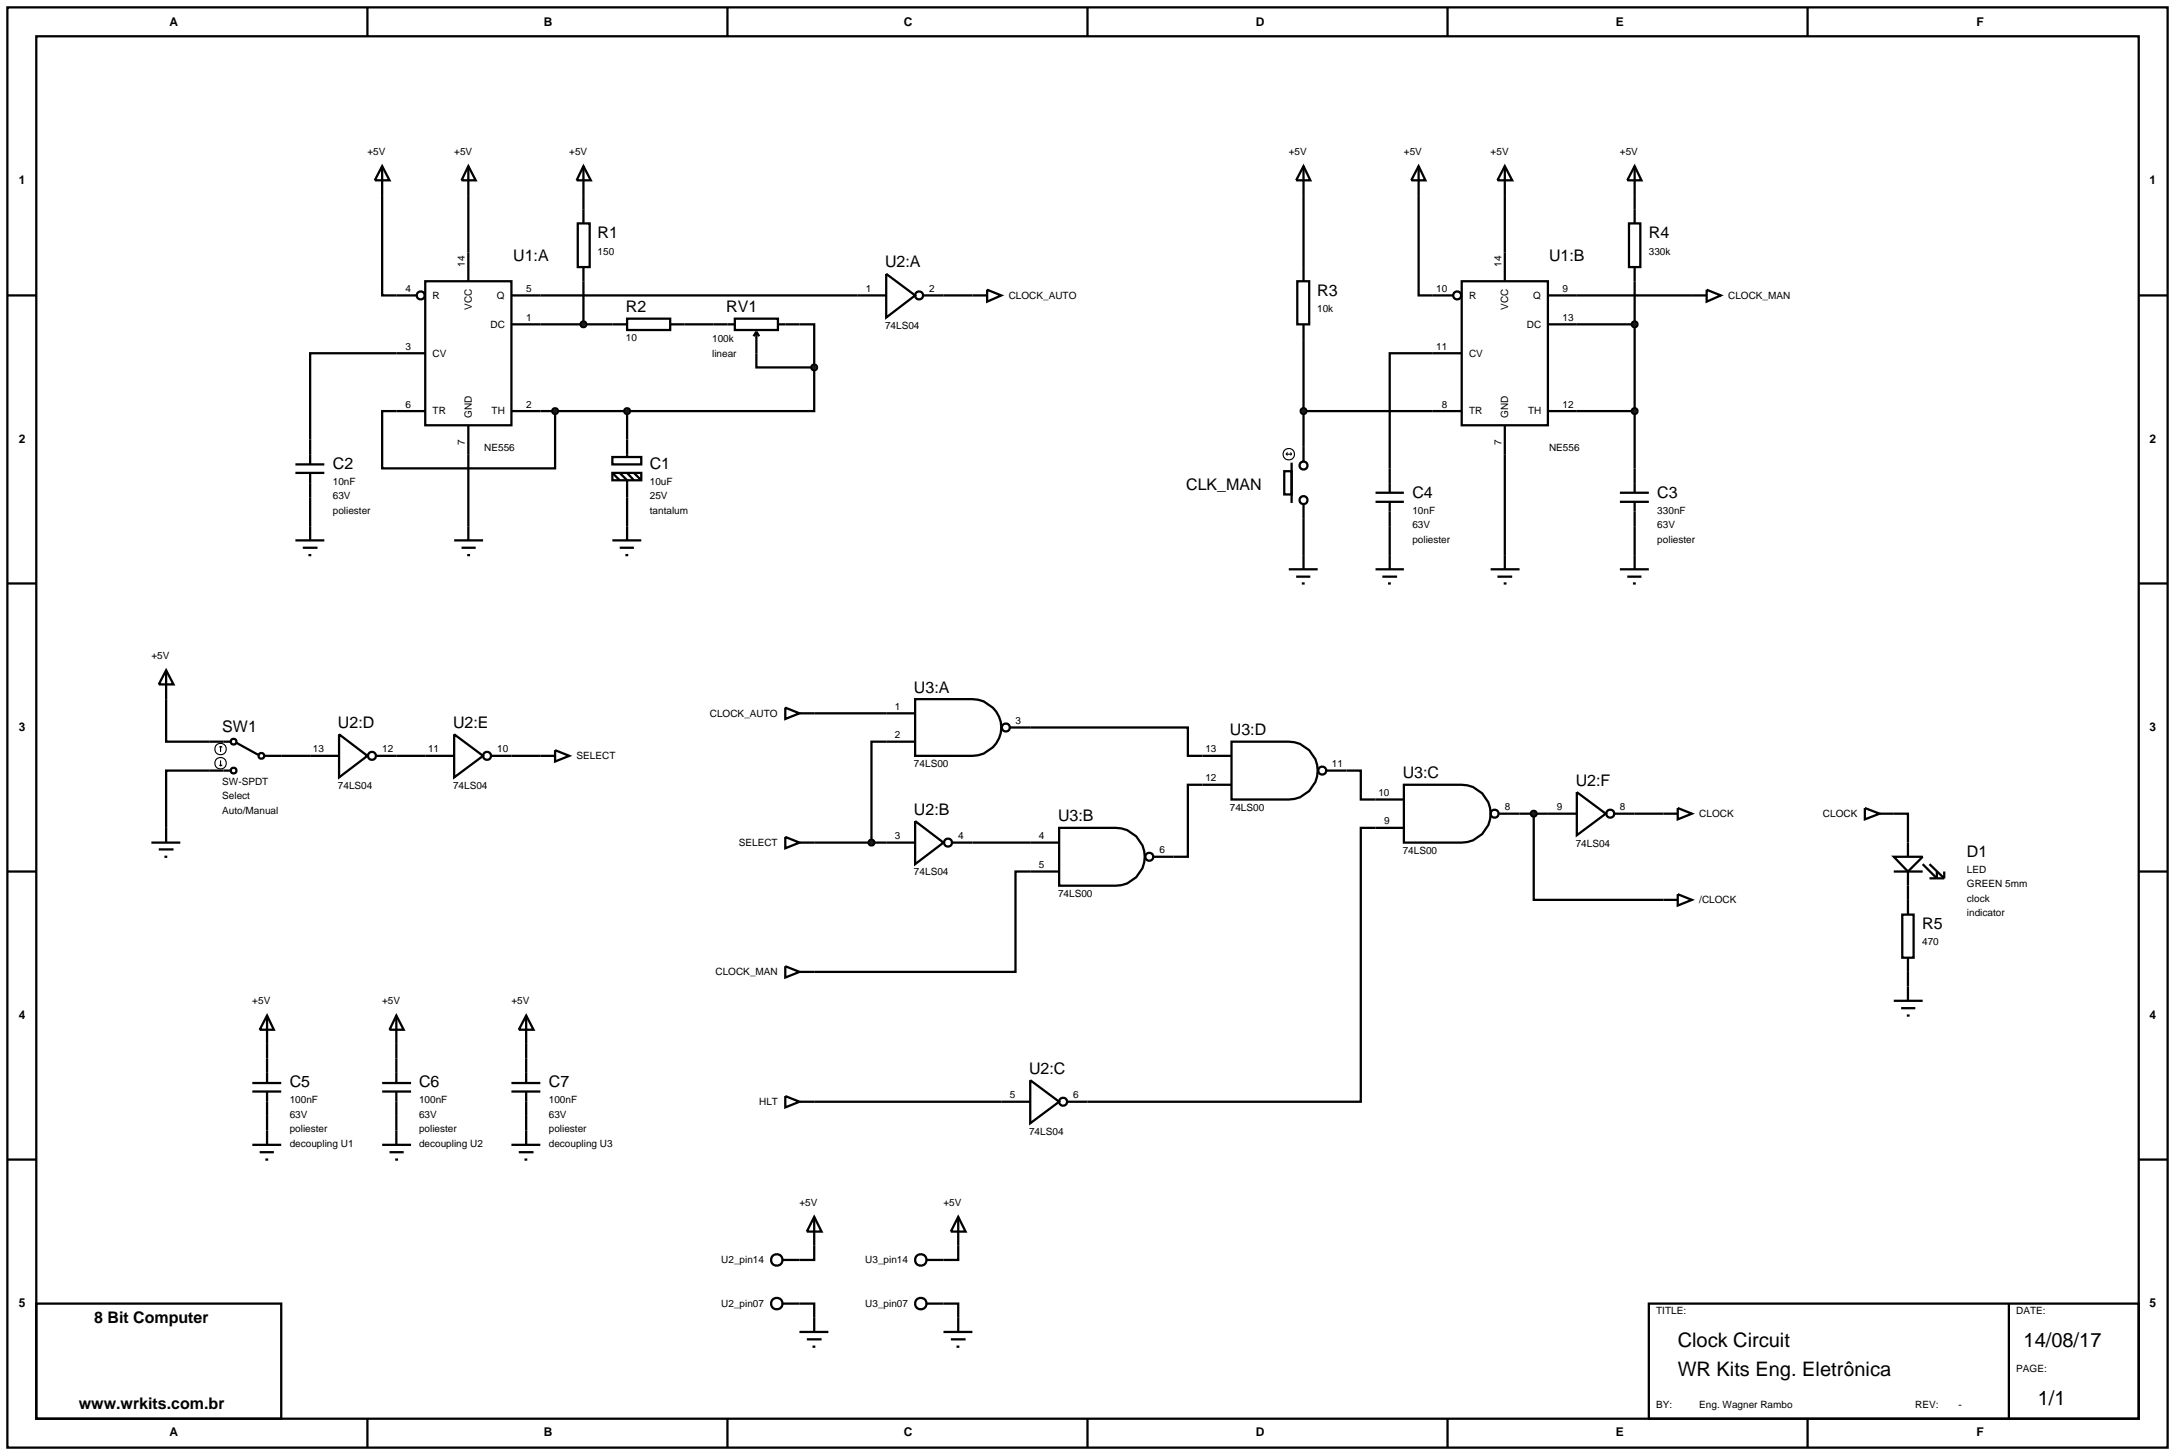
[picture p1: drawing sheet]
<svg xmlns="http://www.w3.org/2000/svg" width="384mm" height="257mm" viewBox="0 0 384 257" stroke-linecap="round" stroke-linejoin="round" font-family="sans-serif">
<g fill="none" stroke="#000" stroke-width=".4">
<path d="M1.3 1.3h381v254h-381zM6.4 6.4h370.8v243.8h-370.8zM64.8 1.3v5.1M128.3 1.3v5.1M191.8 1.3v5.1M255.3 1.3v5.1M318.8 1.3v5.1M67.4 29.3v22.8h6.1M67.4 29.3l1.3 2.5h-2.6zM82.6 29.3l1.3 2.5h-2.5zM82.6 29.3v20.3M101.9 39.4h2.1v7.7h-2.1z"/>
<path d="M102.9 29.3l1.3 2.5h-2.5zM102.9 29.3v10.1M229.9 34.4v12.7M250.2 29.3v22.8h6.1M250.2 29.3l1.2 2.5h-2.5zM265.4 29.3l1.3 2.5h-2.6zM265.4 29.3v20.3M288.3 34.4v2.5M1.3 52.1h5.1M75 49.6h15.2v25.4h-15.2zM90.2 52.1h61M90.2 57.2h20.4"/>
<path d="M102.9 47.1v10.1M110.6 56.2h7.6v2h-7.6zM118.2 57.2h11.4M129.6 56.2h7.6v2h-7.6zM133.4 58.5v6.3h10.2M133.4 58.5l-.5 .8M133.4 58.5l.5 .8M137.2 57.2h6.4v7.6M166.4 52.1h5.1M229.9 59.8v19M257.8 49.6h15.2v25.4h-15.2zM273 52.1h25.4"/>
<path d="M273 57.2h15.3M288.3 49.6v33M377.2 52.1h5.1M75 72.5h-7.6v10.1h30.5v-10.1M75 62.3h-20.3v15.2M82.6 75v20.3M90.2 72.5h20.4M110.6 72.5v5M143.6 64.8v7.7h-33M229.9 72.5h27.9M257.8 62.3h-12.7v20.3M265.4 75v25.4"/>
<path d="M273 72.5h15.3M54.7 87.7v5.1M80.1 95.3h5.1M81.4 96.6h2.5M82.4 97.9h.5M110.6 87.7v5.1M229.9 91.5v6.4M245.1 92.8v5.1M288.3 92.8v5.1M1.3 102.9h5.1M262.9 100.4h5.1M264.1 101.7h2.6"/>
<path d="M265.2 102.9h.5M377.2 102.9h5.1M29.3 123.3v7.5h7.6M36.9 135.9h-7.6v10.1M49.6 133.3h5.1M69.9 133.3h5.1M90.2 133.3h5.1M143.6 125.8h17.8M161.4 130.8h-7.7v17.8M161.4 123.3h10.1a5 5 0 0 1 5.1 5 5 5 0 0 1-5.1 5h-10.1zM178.1 128.3h31.4v5h7.7M217.2 138.4h-7.7v12.7h-2.5"/>
<path d="M217.2 130.8h10.1a5.1 5.1 0 0 1 5.1 5.1 5.1 5.1 0 0 1-5.1 5.1h-10.1zM233.9 135.9h6.1v5.1h2.6M1.3 153.7h5.1M143.6 148.6h12.7M171.5 148.6h10.2M181.7 153.7h-2.6v17.7h-35.5M242.6 146h-2.6v48.3h-48.2M268 143.5h5M270.5 143.5v15.2h22.9M288.3 143.5h5.1M334 143.5h2.5v5.1M336.5 156.2v2.5"/>
<path d="M377.2 153.7h5.1M336.5 171.4v2.6M47.1 184.1v2.6M47.1 196.8v2.6M69.9 184.1v2.6M69.9 196.8v2.6M92.8 184.1v2.6M92.8 196.8v2.6M143.6 194.3h33M1.3 204.5h5.1M143.6 219.7v2.5h-2.6M169 219.7v2.5h-2.6"/>
<path d="M377.2 204.5h5.1M6.4 229.9h43.2v20.3h-43.2zM141 229.9h2.6v2.5M166.4 229.9h2.6v2.5M290.8 229.9h86.4v20.3h-86.4zM354.3 229.9v20.3M64.8 250.2v5.1M128.3 250.2v5.1M191.8 250.2v5.1M255.3 250.2v5.1M318.8 250.2v5.1"/>
<circle cx="74.2" cy="52.1" r=".7"/>
<circle cx="257" cy="52.1" r=".7"/>
<circle cx="177.4" cy="128.3" r=".7"/>
<circle cx="233.2" cy="135.9" r=".7"/>
</g>
<g fill="#004000" stroke="#000" stroke-width=".4">
<path d="M102.6 56.8l.3-.1-.5 .5zM102.9 56.7l.4 .2 .1 .3zM103.4 57.2l-.2 .4-.3 .1zM102.4 57.2l.5 .5-.3-.1z"/>
<path d="M143.3 64.4l.3-.1-.5 .5zM143.6 64.3l.3 .1 .2 .4zM144.1 64.8l-.2 .4-.3 .1zM143.1 64.8l.5 .5-.3-.1z"/>
<path d="M97.6 72.1l.3-.1-.5 .5zM97.9 72l.4 .2 .1 .3zM98.4 72.5l-.2 .4-.3 .1zM97.4 72.5l.5 .5-.3-.1z"/>
</g>
<g fill="#004000">
<path d="M102.9 56.7l.5 .5-.5 .5-.5-.5z"/>
<path d="M143.1 64.8l.5-.5 .5 .5-.5 .5z"/>
<path d="M97.9 72l.5 .5-.5 .5-.5-.5z"/>
</g>
<g fill="none" stroke="#000" stroke-width=".4">
<path d="M54.7 77.5v4.4M110.6 77.5v3.1M52.1 95.3h5.1M52.1 81.9h5.1M52.1 83.4h5.1M53.4 96.6h2.6M54.4 97.9h.5M54.7 83.4v4.3M54.7 92.8v2.5M108 80.6h5.1v1.3h-5.1zM108 83.4h5.1v1.3h-5.1zM108 83.4l1.3 1.3"/>
<path d="M108 95.3h5.1M109.3 83.4l1.3 1.3v3M109.3 96.6h2.5M110.3 97.9h.5M110.6 92.8v2.5M110.6 83.4l1.2 1.3M111.8 83.4l1.3 1.3"/>
</g>
<path d="M110.3 72.1l.3-.1-.5 .5zM110.6 72l.4 .2 .1 .3zM111.1 72.5l-.2 .4-.3 .1zM110.1 72.5l.5 .5-.3-.1z" fill="#004000" stroke="#000" stroke-width=".4"/>
<path d="M110.6 72l.5 .5-.5 .5-.5-.5z" fill="#004000"/>
<g fill="none" stroke="#000" stroke-width=".4">
<path d="M229.9 29.3l1.2 2.5h-2.5zM229.9 29.3v5.1M151.2 52.1h5.1M156.3 48.3l5.1 3.8-5.1 3.9zM162.9 52.1h3.5M171.5 52.1h2.6M174.1 51.1l2.5 1-2.5 1.1zM228.8 49.6h2.1v7.6h-2.1zM229.9 47.1v2.5M229.9 57.2v2.6M229.9 78.8v2.6M226.5 83.1h1.3v4.1h-1.3z"/>
<path d="M227.8 81.6v7.1M229.9 89v2.5M138.5 124.8l2.5 1-2.5 1zM141 125.8h2.6M138.5 147.6l2.5 1-2.5 1zM141 148.6h2.6M138.5 170.4l2.5 1-2.5 1zM141 171.4h2.6"/>
<circle cx="162.1" cy="52.1" r=".7"/>
<circle cx="229.9" cy="82.1" r=".7"/>
<circle cx="229.9" cy="88.2" r=".7"/>
</g>
<g fill="none" stroke="#000" stroke-width=".2">
<path d="M227.1 79.8l-.3 .3M227.6 79.8l.2 .3M226.8 80.1h1M226.8 80.1l.3 .2M227.8 80.1l-.2 .2"/>
<circle cx="227.3" cy="80.1" r="1.01"/>
</g>
<path d="M229.6 72.1l.3-.1-.5 .5zM229.9 72l.4 .2 .1 .3zM229.9 73l.5-.5-.1 .3zM229.4 72.5l.5 .5-.4-.2z" fill="#004000" stroke="#000" stroke-width=".4"/>
<path d="M229.9 72l.5 .5-.5 .5-.5-.5z" fill="#004000"/>
<g fill="none" stroke="#000" stroke-width=".4">
<path d="M229.9 97.9v2.5M242.6 86.9h5M242.6 88.5h5M245.1 82.6v4.3M245.1 88.5v4.3M245.1 97.9v2.5M285.7 86.9h5.1M285.7 88.5h5.1M288.3 82.6v4.3M288.3 88.5v4.3M227.3 100.4h5.1M228.6 101.7h2.5"/>
<path d="M229.6 102.9h.5M242.6 100.4h5M243.8 101.7h2.6M244.8 102.9h.5"/>
</g>
<path d="M288 72.1l.3-.1-.5 .5zM288.3 72l.4 .2 .1 .3zM288.3 73l.5-.5-.2 .4zM287.8 72.5l.5 .5-.3-.1z" fill="#004000" stroke="#000" stroke-width=".4"/>
<path d="M288.3 72l.5 .5-.5 .5-.5-.5z" fill="#004000"/>
<path d="M287.3 39.4h2v7.7h-2zM288.3 29.3l1.2 2.5h-2.5zM288.3 29.3v5.1M288.3 36.9v2.5M288.3 47.1v2.5M288.3 97.9v2.5M285.7 100.4h5.1M287 101.7h2.5M288 102.9h.5" fill="none" stroke="#000" stroke-width=".4"/>
<path d="M288 56.8l.3-.1-.5 .5zM288.3 56.7l.4 .2 .1 .3zM288.3 57.7l.5-.5-.2 .4zM287.8 57.2l.5 .5-.4-.2z" fill="#004000" stroke="#000" stroke-width=".4"/>
<path d="M288.3 56.7l.5 .5-.5 .5-.5-.5z" fill="#004000"/>
<g fill="none" stroke="#000" stroke-width=".4">
<path d="M298.4 52.1h2.6M301 51.1l2.5 1-2.5 1.1zM29.3 118.2l1.3 2.5h-2.6zM29.3 118.2v5.1M36.9 135.9h3.8M36.9 130.8h3.8M41.7 131l3.8 2.1M46.6 133.3h3M54.7 133.3h5.1M59.8 129.5l5 3.8-5 3.8zM66.4 133.3h3.5M75 133.3h5.1"/>
<path d="M80.1 129.5l5.1 3.8-5.1 3.8zM86.7 133.3h3.5M95.3 133.3h2.6M97.9 132.3l2.5 1-2.5 1zM247.6 138.4h10.2a5.1 5.1 0 0 1 5.1 5.1 5.1 5.1 0 0 1-5.1 5.1h-10.2zM278.1 139.7l5.1 3.8-5.1 3.8zM26.7 148.6h5.1M28 149.8h2.6M29 151.1h.5M29.3 146v2.6M156.3 148.6h5.1M161.4 144.8l5 3.8-5 3.8z"/>
<path d="M168 148.6h3.5M181.7 148.6h5.1M181.7 153.7h5.1M186.8 146h10a5.1 5.1 0 0 1 5.1 5.1 5.1 5.1 0 0 1-5.1 5.1h-10zM203.4 151.1h3.6M242.6 141h5M242.6 146h5M264.4 143.5h3.6M273 143.5h5.1M284.7 143.5h3.6M138.5 193.3l2.5 1-2.5 1zM141 194.3h2.6"/>
<path d="M176.6 194.3h5.1M181.7 190.5l5.1 3.8-5.1 3.8zM188.3 194.3h3.5"/>
<circle cx="41.2" cy="135.9" r=".51"/>
<circle cx="41.2" cy="130.8" r=".51"/>
<circle cx="46.1" cy="133.3" r=".51"/>
<circle cx="65.6" cy="133.3" r=".7"/>
<circle cx="85.9" cy="133.3" r=".7"/>
<circle cx="167.2" cy="148.6" r=".7"/>
<circle cx="202.7" cy="151.1" r=".7"/>
<circle cx="263.6" cy="143.5" r=".7"/>
<circle cx="284" cy="143.5" r=".7"/>
<circle cx="187.5" cy="194.3" r=".7"/>
</g>
<g fill="none" stroke="#000" stroke-width=".2">
<path d="M38.7 134.9l.2 .2M38.9 131.6l.3 .2M38.9 131.6l-.2 .2M38.9 131.6v1M38.9 134.1v1M39.2 134.9l-.3 .2"/>
<circle cx="38.9" cy="132.1" r="1.01"/>
<circle cx="38.9" cy="134.6" r="1.01"/>
</g>
<path d="M153.3 148.3l.4-.2-.5 .5zM153.7 148.1l.4 .2 .1 .3zM154.2 148.6l-.1 .3-.4 .2zM153.2 148.6l.5 .5-.4-.2z" fill="#004000" stroke="#000" stroke-width=".4"/>
<path d="M153.2 148.6l.5-.5 .5 .5-.5 .5z" fill="#004000"/>
<path d="M293.4 143.5h2.5M293.4 158.7h2.5M295.9 142.5l2.5 1-2.5 1zM295.9 157.7l2.5 1-2.5 1z" fill="none" stroke="#000" stroke-width=".4"/>
<path d="M270.2 143.1l.3-.1-.5 .5zM270.5 143l.4 .2 .1 .3zM270.5 144l.5-.5-.1 .3zM270 143.5l.5 .5-.3-.1z" fill="#004000" stroke="#000" stroke-width=".4"/>
<path d="M270.5 143l.5 .5-.5 .5-.5-.5z" fill="#004000"/>
<g fill="none" stroke="#000" stroke-width=".4">
<path d="M328.9 142.5l2.6 1-2.6 1zM331.5 143.5h2.5M334 151.1h5.1l-2.6 2.6zM334 153.7h5.1M336.5 148.6v2.5M336.5 153.7v2.5M336.5 158.7v2.6M339.1 152.4l2.5 2.5v-1.2M340.3 152.4l2.6 2.5M340.3 154.9h2.6M342.9 153.7v1.2M47.1 179.1l1.2 2.5h-2.5z"/>
<path d="M47.1 179.1v5M69.9 179.1l1.3 2.5h-2.5zM69.9 179.1v5M92.8 179.1l1.3 2.5h-2.6zM92.8 179.1v5M334 176.5h5.1M335.3 177.8h2.5M335.5 161.3h2v7.6h-2zM336.3 179.1h.5M336.5 168.9v2.5M336.5 174v2.5M44.5 192.5h5.1"/>
<path d="M44.5 191h5.1M47.1 186.7v4.3M47.1 192.5v4.3M47.1 199.4v2.5M67.4 192.5h5.1M67.4 191h5.1M69.9 186.7v4.3M69.9 192.5v4.3M69.9 199.4v2.5M90.2 192.5h5.1M90.2 191h5.1M92.8 186.7v4.3"/>
<path d="M92.8 192.5v4.3M92.8 199.4v2.5M44.5 201.9h5.1M45.8 203.2h2.5M46.8 204.5h.5M67.4 201.9h5.1M68.7 203.2h2.5M69.7 204.5h.5M90.2 201.9h5.1M91.5 203.2h2.6M92.5 204.5h.5M143.6 214.6l1.3 2.6h-2.6z"/>
<path d="M143.6 214.6v5.1M169 214.6l1.3 2.6h-2.6zM169 214.6v5.1M138 222.2h3M138 229.9h3M141 234.9h5.1M142.3 236.2h2.6M143.3 237.5h.5M143.6 232.4v2.5M163.4 222.2h3M163.4 229.9h3M166.4 234.9h5.1"/>
<path d="M167.7 236.2h2.6M168.7 237.5h.5M169 232.4v2.5"/>
<circle cx="137" cy="229.9" r="1.01"/>
<circle cx="137" cy="222.2" r="1.01"/>
<circle cx="162.4" cy="229.9" r="1.01"/>
<circle cx="162.4" cy="222.2" r="1.01"/>
</g>
<g font-size="3.5">
<text x="295.9" y="237.6">Clock Circuit</text>
<text x="356.9" y="237.6">14/08/17</text>
<text x="295.9" y="242.7">WR Kits Eng. Eletrônica</text>
<text x="359.4" y="247.8">1/1</text>
</g>
<g font-size="2.8">
<text x="105.4" y="42">R1</text>
<text x="290.8" y="42">R4</text>
<text x="90.5" y="46">U1:A</text>
<text x="156.1" y="47.2">U2:A</text>
<text x="273.2" y="46">U1:B</text>
<text x="232.3" y="52.2">R3</text>
<text x="110.4" y="55.1">R2</text>
<text x="128.1" y="55">RV1</text>
<text x="58.7" y="82.7">C2</text>
<text x="114.6" y="82.7">C1</text>
<text x="209.2" y="86.5">CLK_MAN</text>
<text x="249.1" y="87.8">C4</text>
<text x="292.3" y="87.8">C3</text>
<text x="161.2" y="122.2">U3:A</text>
<text x="39.2" y="129.2">SW1</text>
<text x="59.6" y="128.4">U2:D</text>
<text x="79.9" y="128.4">U2:E</text>
<text x="216.9" y="129.7">U3:D</text>
<text x="247.4" y="137.3">U3:C</text>
<text x="161.2" y="143.7">U2:B</text>
<text x="277.9" y="138.6">U2:F</text>
<text x="186.6" y="144.9">U3:B</text>
<text x="346.9" y="151.2">D1</text>
<text x="339" y="163.9">R5</text>
<text x="51.1" y="191.8">C5</text>
<text x="73.9" y="191.8">C6</text>
<text x="96.8" y="191.8">C7</text>
<text x="181.5" y="189.4">U2:C</text>
<text x="16.6" y="233.3">8 Bit Computer</text>
<text x="13.9" y="248.5">www.wrkits.com.br</text>
</g>
<g font-size="2.1">
<text x="29.9" y="4.5">A</text>
<text x="95.9" y="4.5">B</text>
<text x="159.4" y="4.5">C</text>
<text x="221.5" y="4.5">D</text>
<text x="285" y="4.5">E</text>
<text x="348.6" y="4.5">F</text>
<text x="3.3" y="32.4">1</text>
<text x="379.1" y="32.4">1</text>
<text x="3.3" y="78.1">2</text>
<text x="379.1" y="78.1">2</text>
<text x="3.3" y="128.9">3</text>
<text x="379.1" y="128.9">3</text>
<text x="3.3" y="179.7">4</text>
<text x="379.1" y="179.7">4</text>
<text x="3.3" y="230.5">5</text>
<text x="379.1" y="230.5">5</text>
<text x="29.9" y="253.3">A</text>
<text x="95.9" y="253.3">B</text>
<text x="159.4" y="253.3">C</text>
<text x="221.5" y="253.3">D</text>
<text x="285" y="253.3">E</text>
<text x="348.6" y="253.3">F</text>
</g>
<g font-size="1.8">
<text x="64.8" y="27.3">+5V</text>
<text x="80.1" y="27.3">+5V</text>
<text x="100.4" y="27.3">+5V</text>
<text x="227.3" y="27.3">+5V</text>
<text x="247.6" y="27.3">+5V</text>
<text x="262.9" y="27.3">+5V</text>
<text x="285.7" y="27.3">+5V</text>
<text x="82" y="47.1" transform="rotate(-90 82 47.1)">14</text>
<text x="105.4" y="44.9">150</text>
<text x="264.8" y="47.1" transform="rotate(-90 264.8 47.1)">14</text>
<text x="290.8" y="44.9">330k</text>
<text x="71.5" y="51.5">4</text>
<text x="76.3" y="52.7">R</text>
<text x="87.6" y="52.7">Q</text>
<text x="92.8" y="51.5">5</text>
<text x="152.7" y="51.5">1</text>
<text x="163.9" y="51.5">2</text>
<text x="177.9" y="52.7">CLOCK_AUTO</text>
<text x="253.3" y="51.5">10</text>
<text x="259.1" y="52.7">R</text>
<text x="270.4" y="52.7">Q</text>
<text x="275.6" y="51.5">9</text>
<text x="304.8" y="52.7">CLOCK_MAN</text>
<text x="83.2" y="54.6" transform="rotate(-90 83.2 54.6)">VCC</text>
<text x="86.5" y="57.8">DC</text>
<text x="92.8" y="56.6">1</text>
<text x="156.1" y="58">74LS04</text>
<text x="232.3" y="55">10k</text>
<text x="266" y="54.6" transform="rotate(-90 266 54.6)">VCC</text>
<text x="269.3" y="57.8">DC</text>
<text x="275.6" y="56.6">13</text>
<text x="71.5" y="61.7">3</text>
<text x="76.3" y="62.9">CV</text>
<text x="110.4" y="60.2">10</text>
<text x="125.6" y="60.4">100k</text>
<text x="125.6" y="62.9">linear</text>
<text x="253.3" y="61.7">11</text>
<text x="259.1" y="62.9">CV</text>
<text x="71.5" y="71.9">6</text>
<text x="92.8" y="71.9">2</text>
<text x="254.3" y="71.9">8</text>
<text x="275.6" y="71.9">12</text>
<text x="76.3" y="73.1">TR</text>
<text x="83.2" y="73.7" transform="rotate(-90 83.2 73.7)">GND</text>
<text x="86.7" y="73.1">TH</text>
<text x="259.1" y="73.1">TR</text>
<text x="266" y="73.7" transform="rotate(-90 266 73.7)">GND</text>
<text x="269.5" y="73.1">TH</text>
<text x="82" y="78.5" transform="rotate(-90 82 78.5)">7</text>
<text x="85.4" y="79.6">NE556</text>
<text x="264.8" y="78.5" transform="rotate(-90 264.8 78.5)">7</text>
<text x="273.2" y="79.6">NE556</text>
<text x="58.7" y="85.5">10nF</text>
<text x="58.7" y="88">63V</text>
<text x="114.6" y="85.5">10uF</text>
<text x="114.6" y="88">25V</text>
<text x="58.7" y="90.6">poliester</text>
<text x="114.6" y="90.6">tantalum</text>
<text x="249.1" y="90.6">10nF</text>
<text x="249.1" y="93.1">63V</text>
<text x="249.1" y="95.7">poliester</text>
<text x="292.3" y="90.6">330nF</text>
<text x="292.3" y="93.1">63V</text>
<text x="292.3" y="95.7">poliester</text>
<text x="26.7" y="116.2">+5V</text>
<text x="157.8" y="125.2">1</text>
<text x="125.2" y="126.4">CLOCK_AUTO</text>
<text x="157.8" y="130.2">2</text>
<text x="179.1" y="127.7">3</text>
<text x="55.2" y="132.7">13</text>
<text x="67.4" y="132.7">12</text>
<text x="75.5" y="132.7">11</text>
<text x="87.7" y="132.7">10</text>
<text x="101.7" y="133.9">SELECT</text>
<text x="161.2" y="135.3">74LS00</text>
<text x="212.6" y="132.7">13</text>
<text x="212.6" y="137.8">12</text>
<text x="234.9" y="135.3">11</text>
<text x="39.2" y="138.4">SW-SPDT</text>
<text x="39.2" y="140.9">Select</text>
<text x="39.2" y="143.5">Auto/Manual</text>
<text x="59.6" y="139.1">74LS04</text>
<text x="79.9" y="139.1">74LS04</text>
<text x="216.9" y="143">74LS00</text>
<text x="243.1" y="140.4">10</text>
<text x="265.4" y="142.9">8</text>
<text x="274.6" y="142.9">9</text>
<text x="285.7" y="142.9">8</text>
<text x="130.3" y="149.2">SELECT</text>
<text x="157.8" y="148">3</text>
<text x="169" y="148">4</text>
<text x="183.2" y="148">4</text>
<text x="244.1" y="145.4">9</text>
<text x="277.9" y="149.3">74LS04</text>
<text x="299.7" y="144.1">CLOCK</text>
<text x="321.5" y="144.1">CLOCK</text>
<text x="161.2" y="154.4">74LS04</text>
<text x="183.2" y="153.1">5</text>
<text x="204.5" y="150.5">6</text>
<text x="247.4" y="150.6">74LS00</text>
<text x="346.9" y="154">LED</text>
<text x="186.6" y="158.2">74LS00</text>
<text x="299.7" y="159.3">/CLOCK</text>
<text x="346.9" y="156.5">GREEN 5mm</text>
<text x="346.9" y="159.1">clock</text>
<text x="346.9" y="161.6">indicator</text>
<text x="339" y="166.7">470</text>
<text x="126.2" y="172">CLOCK_MAN</text>
<text x="44.5" y="177.1">+5V</text>
<text x="67.4" y="177.1">+5V</text>
<text x="90.2" y="177.1">+5V</text>
<text x="51.1" y="194.6">100nF</text>
<text x="51.1" y="197.2">63V</text>
<text x="73.9" y="194.6">100nF</text>
<text x="73.9" y="197.2">63V</text>
<text x="96.8" y="194.6">100nF</text>
<text x="96.8" y="197.2">63V</text>
<text x="133.9" y="194.9">HLT</text>
<text x="178.1" y="193.7">5</text>
<text x="189.3" y="193.7">6</text>
<text x="51.1" y="199.7">poliester</text>
<text x="51.1" y="202.2">decoupling U1</text>
<text x="73.9" y="199.7">poliester</text>
<text x="73.9" y="202.2">decoupling U2</text>
<text x="96.8" y="199.7">poliester</text>
<text x="96.8" y="202.2">decoupling U3</text>
<text x="181.5" y="200.1">74LS04</text>
<text x="141" y="212.7">+5V</text>
<text x="166.4" y="212.7">+5V</text>
<text x="127.2" y="222.8">U2_pin14</text>
<text x="152.6" y="222.8">U3_pin14</text>
<text x="127.2" y="230.5">U2_pin07</text>
<text x="152.6" y="230.5">U3_pin07</text>
<text x="292.1" y="231.8">TITLE:</text>
<text x="355.6" y="231.8">DATE:</text>
<text x="355.6" y="242">PAGE:</text>
<text x="292.1" y="248.3">BY:</text>
<text x="299.7" y="248.3">Eng. Wagner Rambo</text>
<text x="337.8" y="248.3">REV:</text>
<text x="345.4" y="248.3">-</text>
</g>
</svg>
